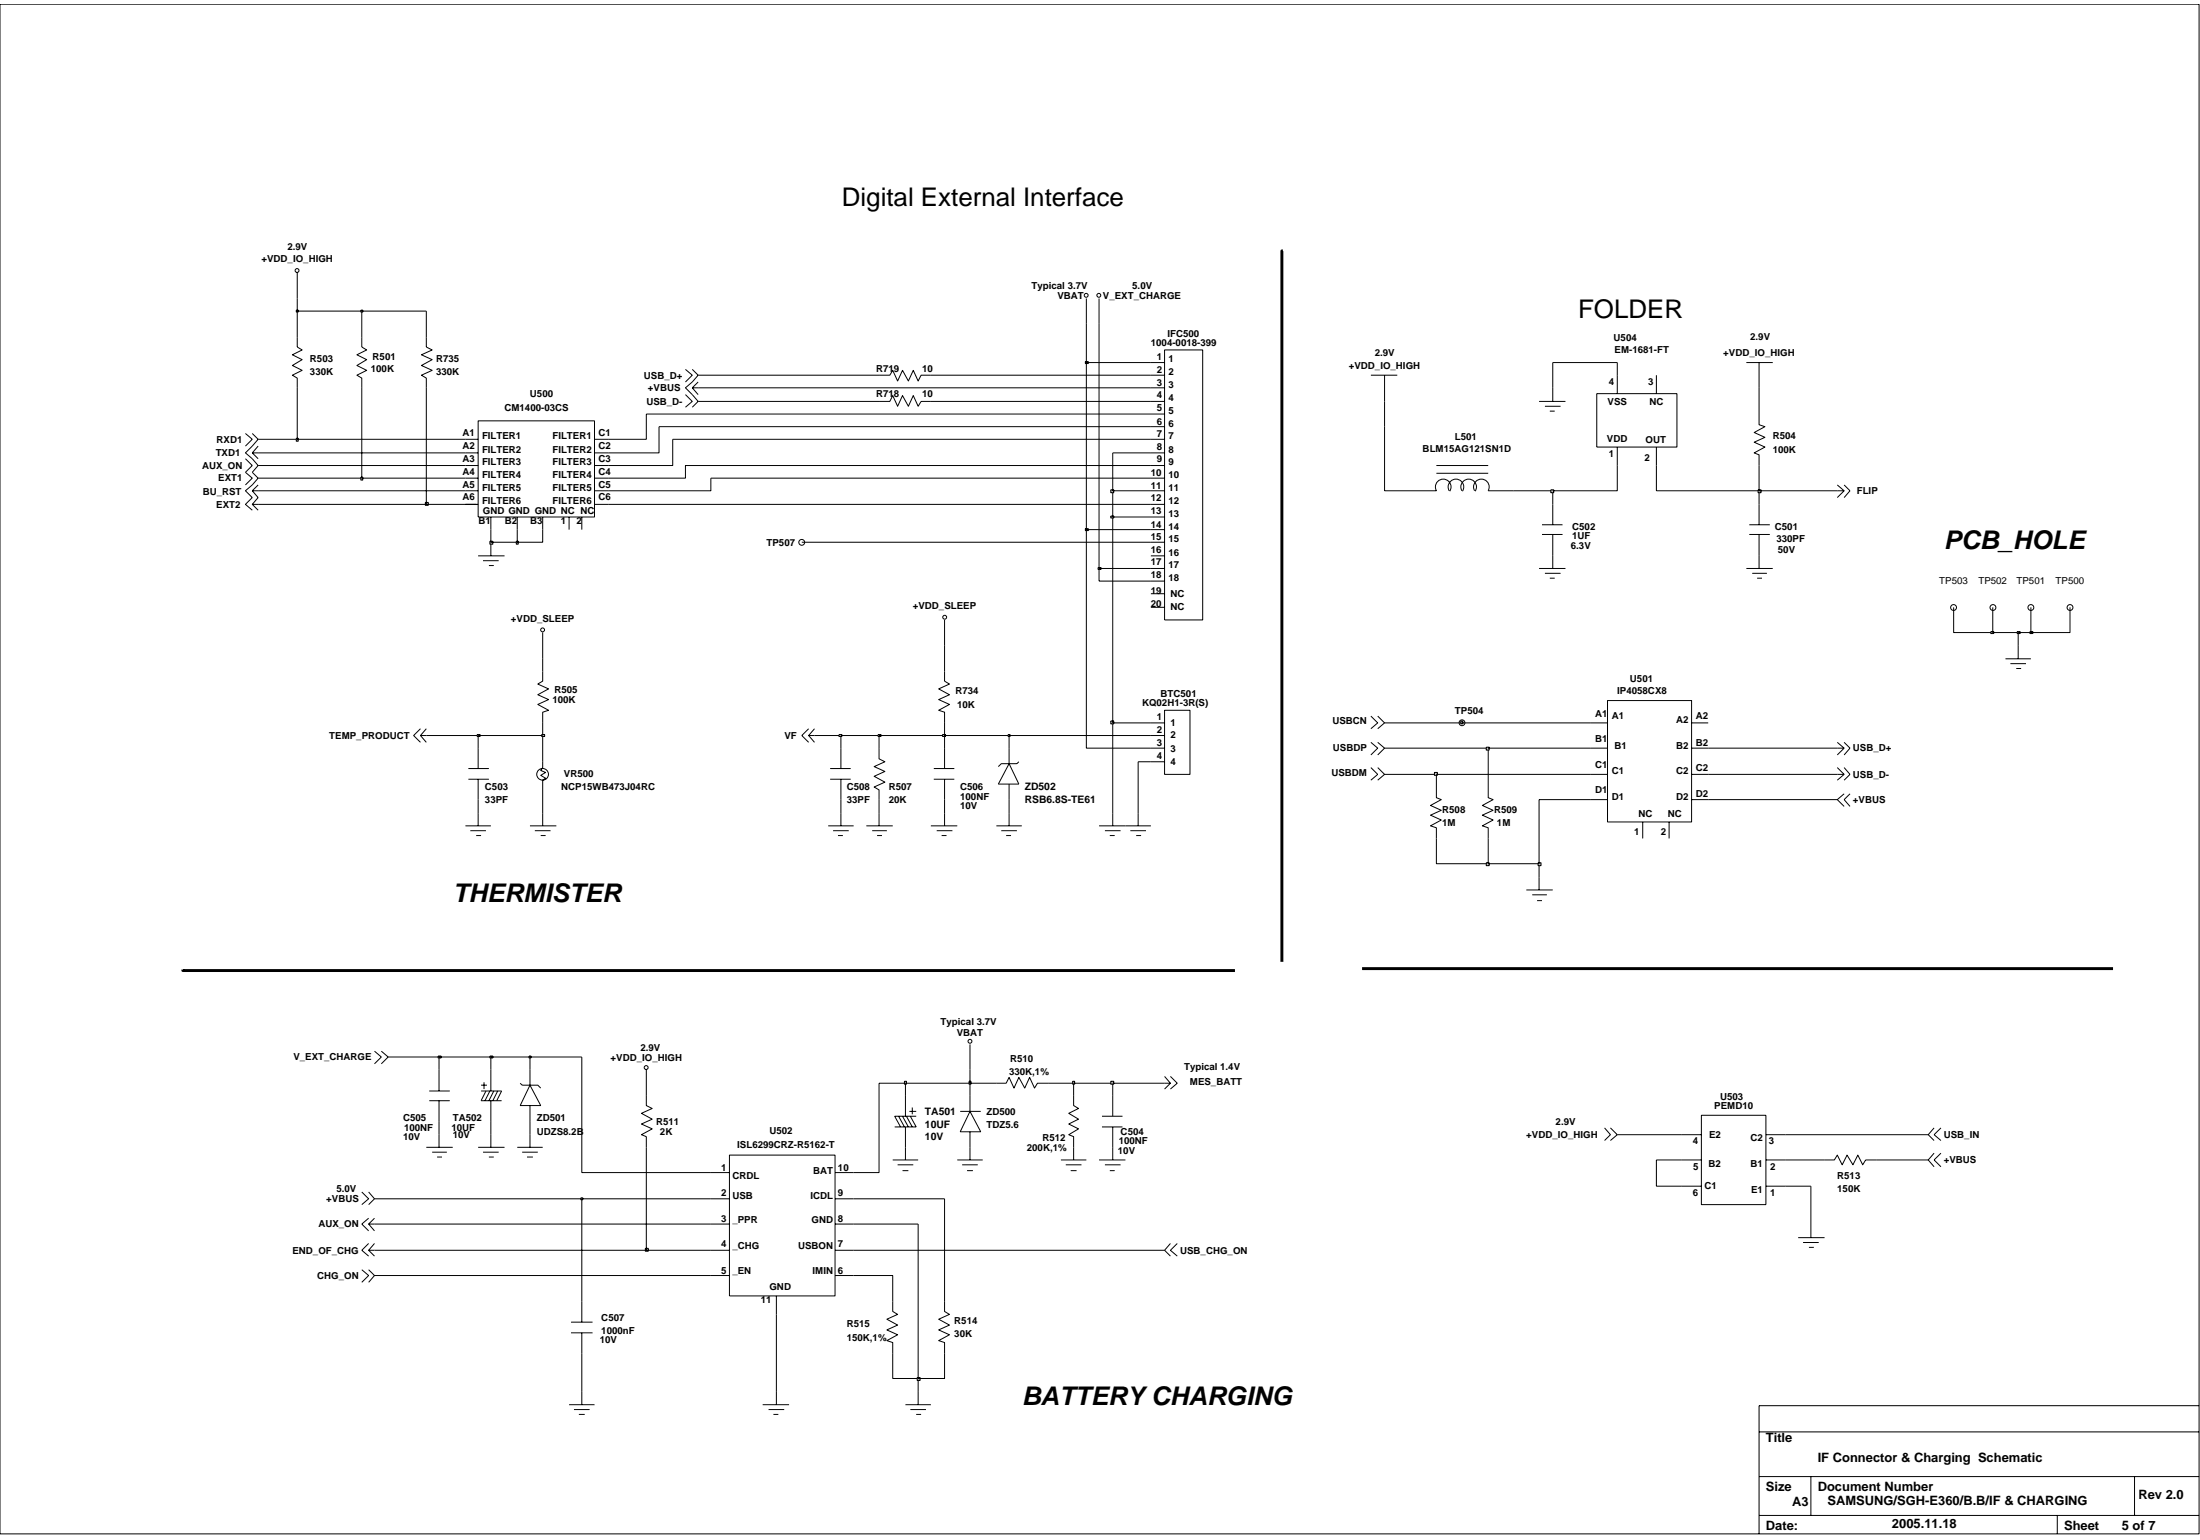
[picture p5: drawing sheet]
<svg xmlns="http://www.w3.org/2000/svg" width="192mm" height="134mm" viewBox="0 0 192 134" stroke-linecap="round" stroke-linejoin="round" font-family="sans-serif">
<g fill="none" stroke="#000" stroke-width=".09">
<path d="M21.4 39.9l.6 .6-.6 .6 .6 .5-.6 .6M21.4 37.7l.6 .5-.6 .6M22 37.7l.5 .5-1.1 1.2 1.1 1.1-.5 .6 .5 .5-1.1 1.1 .6 .6-.6 .6 .6 .5M22 39.4h.5M22 39.4l.5 .5M22.5 38.8l-.5 .6M25.9 29.4v.8l.4 .3-.8 .4 .8 .4-.8 .5 .8 .4-.8 .5 .4 .2v.9M25.9 23.7v2.3M31.5 29.4v.8l.4 .3-.8 .4 .8 .4-.8 .5 .8 .4-.8 .5 .4 .2v.9M37.1 29.4v.8l.5 .3-.9 .4 .9 .4-.9 .5 .9 .4-.9 .5 .4 .2v.9M40.5 38.2h1.1M40.5 39.4h1.1"/>
<path d="M41.6 36.6h10.2v8.4h-10.2zM51.8 38.2h1.2M51.8 39.4h1.2M59.7 32.2l.6 .5-.6 .6M59.7 34.4l.6 .5-.6 .6M60.3 33.8h.5M60.3 32.2l.5 .5-1.1 1.1 1.1 1.1-.5 .6M60.3 33.8l.5 .6M60.8 33.3l-.5 .5M76.5 32.7h1l.2-.5 .5 1 .4-1 .5 1 .4-1 .4 1 .3-.5h.9M76.5 34.9h1l.2-.5 .5 1 .4-1 .5 1 .4-1 .4 1 .3-.5h.9M94.6 26v2.2"/>
<path d="M95.7 26v2.2M100.2 38.2h1.2M100.2 39.4h1.2M100.2 31.6h1.2M100.2 32.7h1.2M100.2 34.9h1.2M100.2 36h1.2M100.2 37.1h1.2M100.2 33.8h1.2M101.4 30.5h3.3v23.5h-3.3zM119.4 32.7h2.3M120.6 32.7v2.2"/>
<path d="M134 34.9h2.3M134.5 35.4h1.4M134.9 35.8h.5M135.2 33.8v1.1M139 34.3h7v4.6h-7zM140.8 32.7v1.6M140.8 38.9v1.6M144.2 32.7v1.6M144.2 38.9v1.6M152.1 31.6h2.3M153.2 36v1l.5 .1-1 .5 1 .5-1 .4 1 .4-1 .5 .5 .2v.9M153.2 31.6v2.2"/>
<path d="M22 42.7l.5 .6-.5 .6 .5 .5M22 43.9h.5M22 42.7h.5M22.5 42.2l-.5 .5M40.5 43.9h1.1M40.5 40.5h1.1M40.5 41.6h1.1M40.5 42.7h1.1M41.6 48.4h2.3M42.1 48.8h1.3M42.6 49.2h.4M42.7 45v1.1"/>
<path d="M42.7 47.2v1.2M45 45v1.1M47.3 58.4v.9l-.5 .2 1 .5-1 .5 1 .4-1 .4 1 .5-.5 .2v.9M47.3 45v1.1M47.3 55.1v2.2M49.6 45v1.1M50.7 45v1.1M51.8 43.9h1.2M51.8 40.5h1.2M51.8 41.6h1.2M51.8 42.7h1.2M82.2 58.4v.9l.5 .2-1 .5 1 .5-1 .4 1 .4-1 .5 .5 .2v.9"/>
<path d="M82.2 54v2.2M100.2 43.9h1.2M100.2 40.5h1.2M100.2 41.6h1.2M100.2 42.7h1.2M100.2 49.5h1.2M100.2 46.1h1.2M100.2 45h1.2M100.2 52.9h1.2M100.2 47.2h1.2M100.2 48.4h1.2M100.2 51.7h1.2"/>
<path d="M100.2 50.6h1.2M122.8 42.7h2.3a.68 .68 0 0 1 .6-1 .68 .68 0 0 1 .5 1.1M125.1 40.5h4.5M125.1 41.2h4.5M126.2 42.7a.68 .68 0 0 1 .6-1 .68 .68 0 0 1 .5 1.1M127.3 42.7a.68 .68 0 0 1 .6-1 .68 .68 0 0 1 .5 1.1M128.4 42.7a.68 .68 0 0 1 .6-1 .68 .68 0 0 1 .6 1h2.2M134 49.5h2.3M134.3 46.5h1.8M134.3 45.7h1.8M134.5 49.9h1.4M134.9 50.3h.5"/>
<path d="M135.2 43.9v1.8M135.2 46.5v3M152.1 49.5h2.3M152.3 46.5h1.8M152.3 45.7h1.8M152.6 49.9h1.2M153 50.3h.4M153.2 43.9v1.8M153.2 46.5v3M160 42.2l.6 .5-.6 .6M160 42.7h.6M160.6 42.2l.5 .5-.5 .6"/>
<path d="M174.6 57.3h2.2M175 57.8h1.4M175.6 58.2h.4M175.7 56.2v1.1M36.6 63.4l-.6 .6 .6 .6M36.6 64l.5 .6M36.6 64h.5M37.1 63.4l-.5 .6M40.5 71.9h2.2M40.8 66.9h1.8M40.8 67.8h1.8M41 72.3h1.3"/>
<path d="M41.5 72.7h.4M41.6 65.1v1.8M41.6 67.8v1.8M41.6 70.8v1.1M46.1 71.9h2.3M46.6 72.3h1.3M47.1 72.7h.4M47.3 66.3v.5l-.2 .3 .4 .1-.4 .3 .4 .2-.2 .2v.6M47.3 70.8v1.1M70.4 64h.5M70.4 63.4l-.6 .6 .6 .6M70.4 64l.5 .6"/>
<path d="M70.9 63.4l-.5 .6M72.1 71.9h2.2M72.3 66.9h1.8M72.3 67.8h1.8M72.5 72.3h1.4M73 72.7h.4M73.2 65.1v1.8M73.2 67.8v1.8M73.2 70.8v1.1M75.4 71.9h2.3M75.9 72.3h1.3M76.4 72.7h.4"/>
<path d="M76.5 65.1v1l.6 .2-1 .4 1 .5-1 .4 1 .5-1 .4 .4 .3v.8M76.5 70.8v1.1M81.1 71.9h2.3M81.3 66.9h1.8M81.3 67.8h1.8M81.6 72.3h1.3M82 72.7h.4M82.2 65.1v1.8M82.2 67.8v1.8M82.2 70.8v1.1M86.8 71.9h2.2M87.2 72.3h1.3"/>
<path d="M87.6 72.7h.4M87.9 65.1v1.4M87.9 68.3v1.3M87.9 70.8v1.1M87.9 66.5l.8 1.8h-1.8zM88.7 66.3l-.2 .2h-1.3l-.3 .2M95.7 71.9h4.5M96.2 72.3h1.4M96.6 72.7h.5M96.9 70.8v1.1M98.4 72.3h1.4M98.9 72.7h.5"/>
<path d="M99.1 70.8v1.1M100.2 64h1.2M100.2 65.1h1.2M100.2 62.9h1.2M100.2 66.3h1.2M101.4 61.8h2.2v5.6h-2.2zM119.4 62.3l.6 .6-.6 .5M119.4 64.6l.6 .5-.6 .6M119.4 66.8l.6 .6-.6 .5M120 62.3l.6 .6-.6 .5M120 64.6l.6 .5-.6 .6M120 66.8l.6 .6-.6 .5"/>
<path d="M125.1 68.5v.9l.4 .2-.9 .5 .9 .4-.9 .5 .9 .4-.9 .5 .5 .2v.9M129.6 68.5v.9l.4 .2-.9 .5 .9 .4-.9 .5 .9 .4-.9 .5 .5 .2v.9M132.9 77.5h2.3M133.4 77.9h1.3M133.8 78.4h.5M134 76.4v1.1M138.5 67.4h1.5M138.5 69.6h1.5M138.5 65.1h1.5M138.5 62.9h1.5M140 61h7.3v10.6h-7.3zM143 71.6v1.4"/>
<path d="M145.3 71.6v1.4M147.3 67.4h1.4M147.3 69.6h1.4M147.3 65.1h1.4M147.3 62.9h1.4M160 66.8l.6 .6M160 67.4h.6M160 65.1h.6M160 64.6l.6 .5M160.6 66.8l.5 .6-.5 .5M160.6 67.4l-.6 .5M160.6 69.1l-.6 .5 .6 .6"/>
<path d="M160.6 64.6l.5 .5-.5 .6M160.6 65.1l-.6 .6M161.1 69.1l-.5 .5 .5 .6M32.6 91.5l.6 .5-.6 .6M33.2 91.5l.6 .5-.6 .6M37.1 99.9h2.3M37.4 95.8h1.8M37.4 95h1.8M38.2 93.1v1.9M38.2 95.8v1.8M38.2 98.8v1.1M41.6 99.9h2.3"/>
<path d="M41.9 95h1.8l-.4 .8M41.9 94.5h.5M42.1 94.2v.6M42.3 95l-.4 .8h1.8M42.7 95l-.5 .8M42.7 93.1v1.9M42.7 95.8v1.8M42.7 98.8v1.1M43 95l-.4 .8M43.3 95l-.4 .8M45 99.9h2.3M45.3 94.3l.2 .2h1.3l.3 .2"/>
<path d="M46.1 93.1v1.4M46.1 96.2v1.4M46.1 98.8v1.1M46.1 94.5l1 1.7h-1.8zM56.3 93.1v3.1l.5 .3-.9 .4 .9 .5-.9 .4 .9 .5-.9 .5 .4 .1v1M78.2 97.2l.6 .9M78.6 97.2l.5 .9M78.8 95.4v1.8M78.8 98.1v2.9M78.9 97.2l.5 .9M79.2 96.7h.6M79.3 97.2l.5 .9h-1.9"/>
<path d="M79.4 96.4v.6M79.8 97.2h-1.9l.5 .9M83.6 96.7h1.8M84.5 96.7l.9 1.8h-1.8zM84.5 90.9v2.2M84.5 95.4v1.3M84.5 98.5v2.5M86.8 94.3h.8l.3-.5 .4 .9 .4-.9 .5 .9 .5-.9 .4 .9 .2-.4h1M93.5 95.4v.8l.4 .3-.8 .4 .8 .5-.8 .4 .8 .5-.8 .5 .4 .1v2.1M96 98.1h1.7M96 97.2h1.7M96.9 95.4v1.8"/>
<path d="M96.9 98.1v2.9M101.4 93.7l.5 .6-.5 .5M101.4 94.3h.5M101.9 93.7l.6 .6-.6 .5M139.7 98.2l.5 .6-.5 .5M140.2 98.2l.6 .6-.6 .5M146.4 98.8h1.7M148.1 97.1h5.7v7.8h-5.7zM153.8 98.8h1.7M168.4 98.2l-.5 .6 .5 .5M169 98.2l-.6 .6 .6 .5M31.5 103.8l.6 .6-.6 .5"/>
<path d="M31.5 110.5l.6 .5-.6 .6M32.1 106l-.6 .6 .6 .5M32.1 106.6l.5 .5M32.1 106.6h.5M32.1 110.5l.5 .5-.5 .6M32.1 108.2l-.6 .6 .6 .5M32.1 108.8l.5 .5M32.1 108.8h.5M32.1 103.8l.5 .6-.5 .5M32.6 106l-.5 .6M32.6 108.2l-.5 .6M37.6 100.3h1.3"/>
<path d="M38.1 100.7h.4M42.1 100.3h1.3M42.6 100.7h.4M45.5 100.3h1.3M45.9 100.7h.5M49.7 116h1.9M49.7 115.1h1.9M50.7 113.3v1.8M50.7 116v6.3M61.9 106.6h1.6M61.9 108.8h1.6M61.9 104.4h1.6"/>
<path d="M61.9 111h1.6M61.9 102.1h1.6M63.5 100.6h9.2v12.2h-9.2zM67.6 112.8v9.5M72.7 106.6h1.6M72.7 108.8h1.6M72.7 104.4h1.6M72.7 111h1.6M72.7 102.1h1.6M77.7 113.3v.9l.5 .2-1 .4 1 .5-1 .5 1 .4-1 .5 .5 .2v3.1h2.2v2.3M77.7 101h2.2M78.2 101.4h1.3"/>
<path d="M78.6 101.9h.5M82.2 113.3v.9l.5 .2-1 .4 1 .5-1 .5 1 .4-1 .5 .5 .2v.9M83.4 101h2.2M83.8 101.4h1.3M84.2 101.9h.5M92.4 101h2.2M92.8 101.4h1.4M93.2 101.9h.5M95.7 101h2.3M96.2 101.4h1.4M96.6 101.9h.5M101.9 108.2l-.5 .6 .5 .5"/>
<path d="M102.5 108.2l-.6 .6 .6 .5M146.4 101h1.7M146.4 103.3h1.7M153.8 101h1.7M153.8 103.3h1.7M156.6 107.7h2.3M157 108.2h1.4M157.5 108.6h.4M157.7 106.6v1.1M158.9 101h.8l.3-.4 .4 .8 .4-.8 .5 .8 .5-.8 .4 .8 .2-.4h1M168.4 100.4l-.5 .6 .5 .6M169 100.4l-.6 .6 .6 .6"/>
<path d="M49.6 122.3h2.2M50 122.7h1.3M50.4 123.1h.5M66.4 122.3h2.3M66.9 122.7h1.4M67.3 123.1h.5M78.8 122.3h2.3M79.3 122.7h1.3M79.8 123.1h.4"/>
<circle cx="25.9" cy="23.5" r=".17"/>
<circle cx="94.6" cy="25.7" r=".17"/>
<circle cx="95.7" cy="25.7" r=".17"/>
<circle cx="47.2" cy="54.8" r=".17"/>
<circle cx="69.8" cy="47.2" r=".25"/>
<circle cx="82.3" cy="53.7" r=".17"/>
<circle cx="170.1" cy="52.9" r=".25"/>
<circle cx="173.5" cy="52.9" r=".25"/>
<circle cx="176.8" cy="52.9" r=".25"/>
<circle cx="180.2" cy="52.9" r=".25"/>
<circle cx="47.2" cy="67.4" r=".51"/>
<circle cx="127.3" cy="62.9" r=".25"/>
<circle cx="56.3" cy="92.9" r=".17"/>
<circle cx="84.5" cy="90.6" r=".17"/>
</g>
<path d="M79.9 119.9h.2v.3h-.2z" fill-rule="evenodd" fill="#c2c2c2"/>
<path d="M32.6 111h29.3M32.6 108.8h23.7M50.7 104.4v8.9M74.3 111h3.4v2.3M79.9 119.9h.2v.3h-.2zM79.9 106.6v13.4h2.3v-2.2M82.2 104.4v8.9" fill="none" stroke="#000" stroke-width=".09"/>
<path d="M56.2 108.7h.2v.2h-.2z" fill-rule="evenodd" fill="#c2c2c2"/>
<path d="M56.3 99.9v8.9h5.6M32.6 106.6h29.3M32.6 104.4h18.1M56.2 108.7h.2v.2h-.2zM74.3 108.8h27.1M74.3 106.6h5.6M157.7 103.3v3.3" fill="none" stroke="#000" stroke-width=".09"/>
<path d="M50.6 104.3h.1v.1h-.1z" fill-rule="evenodd" fill="#c2c2c2"/>
<g fill="none" stroke="#000" stroke-width=".09">
<path d="M38.2 97.6v1.2M42.7 97.6v1.2M46.1 97.6v1.2M50.7 92v10.1h11.2M78.8 95.4v-1.1h-2.3v7.8h-2.2M84.5 94.3v1.1M93.5 94.3v1.1M96.9 94.3v1.1M140.8 98.8h5.6M155.5 98.8h12.4M50.6 104.3h.1v.1h-.1zM50.7 104.4h11.2"/>
<path d="M74.3 104.4h7.9M146.4 101h-2.2v2.3h2.2M155.5 103.3h2.2M155.5 101h3.4M163.4 101h4.5"/>
</g>
<path d="M78.8 94.1h.1v.3h-.1z" fill-rule="evenodd" fill="#c2c2c2"/>
<path d="M78.8 94.1h.1v.3h-.1zM78.8 94.3h5.7" fill="none" stroke="#000" stroke-width=".09"/>
<path d="M84.4 94.1h.1v.3h-.1z" fill-rule="evenodd" fill="#c2c2c2"/>
<path d="M84.4 94.1h.1v.3h-.1zM84.5 93.1v1.2h2.3M91.3 94.3h2.2" fill="none" stroke="#000" stroke-width=".09"/>
<path d="M93.4 94.1h.2v.3h-.2z" fill-rule="evenodd" fill="#c2c2c2"/>
<path d="M93.4 94.1h.2v.3h-.2zM93.5 94.3h3.4" fill="none" stroke="#000" stroke-width=".09"/>
<path d="M96.7 94.1h.3v.3h-.3z" fill-rule="evenodd" fill="#c2c2c2"/>
<path d="M33.8 92h4.4v1.1M42.7 92v1.1M46.1 92v1.1M96.7 94.1h.3v.3h-.3zM96.9 94.3h4.5" fill="none" stroke="#000" stroke-width=".09"/>
<path d="M38.1 91.9h.3v.2h-.3z" fill-rule="evenodd" fill="#c2c2c2"/>
<path d="M38.1 91.9h.3v.2h-.3zM38.2 92h4.5" fill="none" stroke="#000" stroke-width=".09"/>
<path d="M42.7 91.9h.2v.2h-.2z" fill-rule="evenodd" fill="#c2c2c2"/>
<path d="M42.7 91.9h.2v.2h-.2zM42.7 92h3.4" fill="none" stroke="#000" stroke-width=".09"/>
<path d="M46.1 91.9h.1v.2h-.1z" fill-rule="evenodd" fill="#c2c2c2"/>
<path d="M125.1 73v2.2h4.5M134 75.2v1.2M46.1 91.9h.1v.2h-.1zM46.1 92h4.6" fill="none" stroke="#000" stroke-width=".09"/>
<path d="M129.4 75.1h.3v.2h-.3z" fill-rule="evenodd" fill="#c2c2c2"/>
<path d="M129.4 75.1h.3v.3h-.3zM129.6 73v2.2h4.4" fill="none" stroke="#000" stroke-width=".09"/>
<path d="M133.9 75.1h.3v.2h-.3z" fill-rule="evenodd" fill="#c2c2c2"/>
<g fill="none" stroke="#000" stroke-width=".09">
<path d="M41.6 69.6v1.2M47.3 68.5v2.3M73.2 69.6v1.2M76.5 69.6v1.2M82.2 69.6v1.2M87.9 69.6v1.2M96.9 62.9v7.9M99.1 66.3v4.5M120.6 67.4h4.5v1.1M129.6 65.1v3.4M133.9 75.1h.3v.3h-.3zM138.5 69.6h-4.5v5.6"/>
<path d="M148.7 69.6h11.3"/>
</g>
<path d="M124.9 67.2h.3v.3h-.3z" fill-rule="evenodd" fill="#c2c2c2"/>
<path d="M94.6 46.1v19h5.6M41.6 64v1.1M47.3 64v2.3M73.2 64v1.1M76.5 64v1.1M82.2 64v1.1M87.9 64v1.1M99.1 66.3h1.1M120.6 65.1h9M124.9 67.2h.3v.3h-.3zM125.1 67.4h13.4M148.7 67.4h11.3" fill="none" stroke="#000" stroke-width=".09"/>
<path d="M129.4 65h.3v.3h-.3z" fill-rule="evenodd" fill="#c2c2c2"/>
<path d="M37.1 64h4.5M129.4 65h.3v.3h-.3zM129.6 65.1h8.9M148.7 65.1h11.3" fill="none" stroke="#000" stroke-width=".09"/>
<path d="M41.5 63.9h.3v.2h-.3z" fill-rule="evenodd" fill="#c2c2c2"/>
<path d="M41.5 63.9h.3v.2h-.3zM41.6 64h5.7" fill="none" stroke="#000" stroke-width=".09"/>
<path d="M47.2 63.9h.2v.2h-.2z" fill-rule="evenodd" fill="#c2c2c2"/>
<path d="M47.2 63.9h.2v.2h-.2zM47.3 62.9v1.1M70.9 64h2.3" fill="none" stroke="#000" stroke-width=".09"/>
<path d="M73 63.9h.3v.2h-.3z" fill-rule="evenodd" fill="#c2c2c2"/>
<path d="M73 63.9h.3v.2h-.3zM73.2 64h3.3" fill="none" stroke="#000" stroke-width=".09"/>
<path d="M76.5 63.9h.2v.2h-.2z" fill-rule="evenodd" fill="#c2c2c2"/>
<path d="M76.5 63.9h.2v.2h-.2zM76.5 64h5.7" fill="none" stroke="#000" stroke-width=".09"/>
<path d="M82.1 63.9h.2v.2h-.2z" fill-rule="evenodd" fill="#c2c2c2"/>
<path d="M82.1 63.9h.2v.2h-.2zM82.2 62.9v1.1h5.7" fill="none" stroke="#000" stroke-width=".09"/>
<path d="M87.8 63.9h.1v.2h-.1z" fill-rule="evenodd" fill="#c2c2c2"/>
<path d="M87.8 63.9h.1v.2h-.1zM87.9 64h12.3" fill="none" stroke="#000" stroke-width=".09"/>
<path d="M96.7 62.7h.3v.3h-.3z" fill-rule="evenodd" fill="#c2c2c2"/>
<path d="M96.9 45v17.9h3.3M96.7 62.8h.3v.2h-.3zM120.6 62.9h6.7" fill="none" stroke="#000" stroke-width=".09"/>
<path d="M127.2 62.7h.2v.3h-.2z" fill-rule="evenodd" fill="#c2c2c2"/>
<path d="M47.3 57.3v1.1M82.2 56.2v2.2M170.1 52.9v2.2h3.4M175.7 55.1v1.1M127.2 62.8h.2v.2h-.2zM127.3 62.9h11.2" fill="none" stroke="#000" stroke-width=".09"/>
<path d="M173.3 55h.3v.1h-.3z" fill-rule="evenodd" fill="#c2c2c2"/>
<path d="M173.3 55h.3v.1h-.3zM173.5 52.9v2.2h2.2" fill="none" stroke="#000" stroke-width=".09"/>
<path d="M175.6 55h.3v.1h-.3z" fill-rule="evenodd" fill="#c2c2c2"/>
<path d="M175.6 55h.3v.1h-.3zM175.7 55.1h1.1" fill="none" stroke="#000" stroke-width=".09"/>
<path d="M176.7 55h.3v.1h-.3z" fill-rule="evenodd" fill="#c2c2c2"/>
<path d="M95.7 49.5v1.1h4.5M176.7 55h.3v.1h-.3zM176.8 52.9v2.2h3.4v-2.2" fill="none" stroke="#000" stroke-width=".09"/>
<path d="M95.6 49.4h.3v.2h-.3z" fill-rule="evenodd" fill="#c2c2c2"/>
<path d="M95.7 28.2v21.3h4.5M95.6 49.4h.3v.2h-.3z" fill="none" stroke="#000" stroke-width=".09"/>
<path d="M42.7 47.1h.2v.3h-.2z" fill="#c2c2c2"/>
<path d="M42.7 47.1h.2v.3h-.2zM42.7 46.1v1.1h2.3" fill="none" stroke="#000" stroke-width=".09"/>
<path d="M45 47.1h.1v.3h-.1z" fill="#c2c2c2"/>
<path d="M45 47.1h.1v.3h-.1zM45 46.1v1.1h2.3v-1.1M69.8 47.2h30.4" fill="none" stroke="#000" stroke-width=".09"/>
<path d="M94.5 46h.3v.2h-.3z" fill-rule="evenodd" fill="#c2c2c2"/>
<path d="M94.6 31.6v14.5h5.6M94.5 46h.3v.2h-.3z" fill="none" stroke="#000" stroke-width=".09"/>
<path d="M96.7 44.9h.3v.2h-.3z" fill-rule="evenodd" fill="#c2c2c2"/>
<path d="M22.5 43.9h14.6M96.7 44.9h.3v.2h-.3zM96.9 42.7v2.3h3.3" fill="none" stroke="#000" stroke-width=".09"/>
<path d="M37 43.7h.3v.3h-.3z" fill-rule="evenodd" fill="#c2c2c2"/>
<path d="M37.1 33.8v10.1h3.4M22.5 42.7h18M37 43.7h.3v.3h-.3zM53 43.9h47.2M61.9 41.6v1.1h-8.9M135.2 42.7v1.2M153.2 42.7v1.2" fill="none" stroke="#000" stroke-width=".09"/>
<path d="M96.7 42.6h.3v.3h-.3z" fill-rule="evenodd" fill="#c2c2c2"/>
<path d="M96.9 39.4v3.3h3.3M120.6 37.1v5.6h2.2M96.7 42.6h.3v.3h-.3zM131.8 42.7h3.4" fill="none" stroke="#000" stroke-width=".09"/>
<path d="M135 42.6h.3v.3h-.3z" fill-rule="evenodd" fill="#c2c2c2"/>
<path d="M135 42.6h.3v.3h-.3zM140.8 40.5v2.2h-5.6M144.2 40.5v2.2h9" fill="none" stroke="#000" stroke-width=".09"/>
<path d="M153.1 42.6h.2v.3h-.2z" fill-rule="evenodd" fill="#c2c2c2"/>
<path d="M22.5 41.6h9M153.1 42.6h.2v.3h-.2zM153.2 40.5v2.2h6.8" fill="none" stroke="#000" stroke-width=".09"/>
<path d="M31.4 41.5h.2v.3h-.2z" fill-rule="evenodd" fill="#c2c2c2"/>
<path d="M22.5 39.4h18M22.5 38.2h3.4M31.5 33.8v7.8h9M57.4 37.1v2.3h-4.4M58.6 38.2v2.3h-5.6M96.9 39.4h3.3M22.5 40.5h18M31.4 41.5h.2v.3h-.2zM61.9 41.6h38.3M100.2 40.5h-40.5v1.1h-6.7" fill="none" stroke="#000" stroke-width=".09"/>
<path d="M25.8 38.1h.2v.3h-.2z" fill-rule="evenodd" fill="#c2c2c2"/>
<g fill="none" stroke="#000" stroke-width=".09">
<path d="M25.8 38.2h.2v.2h-.2zM25.9 33.8v4.4h14.6M57.4 37.1h42.8M58.6 38.2h41.6M60.8 34.9h15.7M60.8 33.8h39.4M60.8 32.7h15.7M81.1 34.9h19.1M81.1 32.7h19.1M100.2 36h-43.9v2.2h-3.3M120.6 34.9v2.2M135.2 31.6v2.2"/>
<path d="M140.8 31.6v1.1M153.2 33.8v2.2"/>
</g>
<path d="M94.5 31.5h.3v.1h-.3z" fill-rule="evenodd" fill="#c2c2c2"/>
<path d="M25.9 27.1v2.3M31.5 27.1v2.3M37.1 27.1v2.3M94.5 31.5h.3v.1h-.3zM94.6 28.2v3.4h5.6M135.2 31.6h5.6" fill="none" stroke="#000" stroke-width=".09"/>
<path d="M25.8 27h.2v.2h-.2z" fill-rule="evenodd" fill="#c2c2c2"/>
<path d="M25.8 27h.2v.2h-.2zM25.9 26v1.1h5.6" fill="none" stroke="#000" stroke-width=".09"/>
<path d="M31.4 27h.2v.2h-.2z" fill-rule="evenodd" fill="#c2c2c2"/>
<path d="M0 .4h191.5v133.1h-191.5zM31.4 27h.2v.2h-.2zM31.5 27.1h5.6M153.2 131.9h38.3M153.2 128.5h38.3M153.2 124.6h38.3M157.7 128.5v3.4M179.1 131.9v1.6M185.9 128.5v3.4M191.5 122.4h-38.3v11.1" fill="none" stroke="#000" stroke-width=".09"/>
<path d="M111.7 21.8h-.1v61.9M15.9 84.4v.1h91.6M118.6 84.3h65.4" fill="none" stroke="#000" stroke-width=".25"/>
<g font-size="2.2">
<text x="73.3" y="17.9">Digital External Interface</text>
<text x="137.4" y="27.7">FOLDER</text>
<text x="169.2" y="47.8">PCB_HOLE</text>
<text x="39.4" y="78.6">THERMISTER</text>
<text x="89" y="122.3">BATTERY CHARGING</text>
</g>
<g font-size="1.1">
<text x="153.8" y="125.5">Title</text>
<text x="153.8" y="129.8">Size</text>
<text x="156.1" y="131.1">A3</text>
<text x="158.3" y="127.2">IF Connector &amp; Charging Schematic</text>
<text x="158.3" y="129.8">Document Number</text>
<text x="159.1" y="131">SAMSUNG/SGH-E360/B.B/IF &amp; CHARGING</text>
<text x="186.2" y="130.5">Rev 2.0</text>
<text x="153.8" y="133.2">Date:</text>
<text x="164.7" y="133">2005.11.18</text>
<text x="179.7" y="133.2">Sheet</text>
<text x="184.7" y="133.2">5 of 7</text>
</g>
<g font-size=".9">
<text x="89.2" y="69.9">RSB6.8S-TE61</text>
<text x="89.2" y="68.8">ZD502</text>
<text x="80.5" y="98.2">10UF</text>
<text x="80.5" y="99.3">10V</text>
<text x="80.5" y="97.1">TA501</text>
</g>
<g font-size=".8">
<text x="22.8" y="22.8">+VDD_IO_HIGH</text>
<text x="25" y="21.7">2.9V</text>
<text x="89.8" y="25.1">Typical 3.7V</text>
<text x="92.1" y="26">VBAT</text>
<text x="96" y="26">V_EXT_CHARGE</text>
<text x="98.6" y="25.1">5.0V</text>
<text x="101.7" y="29.4">IFC500</text>
<text x="140.5" y="29.7">U504</text>
<text x="152.4" y="29.6">2.9V</text>
<text x="27" y="32.7">330K</text>
<text x="27" y="31.6">R503</text>
<text x="32.3" y="32.4">100K</text>
<text x="32.4" y="31.3">R501</text>
<text x="38" y="31.6">R735</text>
<text x="38" y="32.7">330K</text>
<text x="43.9" y="35.8">CM1400-03CS</text>
<text x="46.1" y="34.6">U500</text>
<text x="56.1" y="32.9">USB_D+</text>
<text x="56.3" y="35.2">USB_D-</text>
<text x="56.4" y="34">+VBUS</text>
<text x="76.3" y="32.4">R719</text>
<text x="76.3" y="34.6">R718</text>
<text x="80.3" y="32.4">10</text>
<text x="80.3" y="34.6">10</text>
<text x="100.2" y="30.1">1004-0018-399</text>
<text x="100.7" y="32.5">2</text>
<text x="100.7" y="33.6">3</text>
<text x="100.7" y="34.7">4</text>
<text x="100.7" y="35.8">5</text>
<text x="100.7" y="31.3">1</text>
<text x="101.7" y="32.7">2</text>
<text x="101.7" y="33.7">3</text>
<text x="101.7" y="34.9">4</text>
<text x="101.7" y="31.6">1</text>
<text x="117.4" y="32.1">+VDD_IO_HIGH</text>
<text x="119.7" y="31">2.9V</text>
<text x="140" y="35.3">VSS</text>
<text x="140.1" y="33.5">4</text>
<text x="140.6" y="30.8">EM-1681-FT</text>
<text x="143.5" y="33.5">3</text>
<text x="143.6" y="35.3">NC</text>
<text x="150" y="31">+VDD_IO_HIGH</text>
<text x="17.6" y="40.8">AUX_ON</text>
<text x="18.8" y="39.7">TXD1</text>
<text x="18.9" y="38.5">RXD1</text>
<text x="19" y="41.9">EXT1</text>
<text x="40.3" y="39.1">A2</text>
<text x="40.3" y="40.3">A3</text>
<text x="40.3" y="41.4">A4</text>
<text x="40.3" y="38">A1</text>
<text x="42" y="40.5">FILTER3</text>
<text x="42" y="39.4">FILTER2</text>
<text x="42" y="41.6">FILTER4</text>
<text x="42" y="38.2">FILTER1</text>
<text x="48.1" y="38.2">FILTER1</text>
<text x="48.1" y="39.4">FILTER2</text>
<text x="48.1" y="40.5">FILTER3</text>
<text x="48.1" y="41.6">FILTER4</text>
<text x="52.1" y="38">C1</text>
<text x="52.1" y="39.1">C2</text>
<text x="52.1" y="40.3">C3</text>
<text x="52.1" y="41.4">C4</text>
<text x="100.2" y="41.4">10</text>
<text x="100.7" y="37">6</text>
<text x="100.7" y="38.1">7</text>
<text x="100.7" y="39.2">8</text>
<text x="100.7" y="40.3">9</text>
<text x="101.7" y="37.1">6</text>
<text x="101.7" y="38.2">7</text>
<text x="101.7" y="39.4">8</text>
<text x="101.7" y="40.5">9</text>
<text x="101.7" y="36">5</text>
<text x="101.7" y="41.6">10</text>
<text x="123.9" y="39.4">BLM15AG121SN1D</text>
<text x="126.7" y="38.3">L501</text>
<text x="139.9" y="38.5">VDD</text>
<text x="140.1" y="39.8">1</text>
<text x="143.2" y="40.1">2</text>
<text x="143.3" y="38.5">OUT</text>
<text x="154.4" y="38.2">R504</text>
<text x="154.4" y="39.4">100K</text>
<text x="17.6" y="43.1">BU_RST</text>
<text x="18.8" y="44.2">EXT2</text>
<text x="40.3" y="43.6">A6</text>
<text x="40.3" y="42.5">A5</text>
<text x="41.7" y="45.6">B1</text>
<text x="42" y="42.7">FILTER5</text>
<text x="42" y="43.9">FILTER6</text>
<text x="42.1" y="44.7">GND GND GND NC NC</text>
<text x="44" y="45.6">B2</text>
<text x="46.2" y="45.6">B3</text>
<text x="48.1" y="42.7">FILTER5</text>
<text x="48.1" y="43.9">FILTER6</text>
<text x="48.8" y="45.6">1</text>
<text x="50.2" y="45.6">2</text>
<text x="52.1" y="42.5">C5</text>
<text x="52.1" y="43.6">C6</text>
<text x="66.7" y="47.5">TP507</text>
<text x="100.2" y="47">15</text>
<text x="100.2" y="42.5">11</text>
<text x="100.2" y="43.6">12</text>
<text x="100.2" y="44.7">13</text>
<text x="100.2" y="45.9">14</text>
<text x="101.7" y="47.2">15</text>
<text x="101.7" y="42.7">11</text>
<text x="101.7" y="43.9">12</text>
<text x="101.7" y="45">13</text>
<text x="101.7" y="46.1">14</text>
<text x="136.8" y="47.8">6.3V</text>
<text x="136.9" y="46.9">1UF</text>
<text x="136.9" y="46.1">C502</text>
<text x="154.5" y="46.1">C501</text>
<text x="154.7" y="47.2">330PF</text>
<text x="161.7" y="43">FLIP</text>
<text x="79.5" y="53">+VDD_SLEEP</text>
<text x="100.2" y="51.7">19</text>
<text x="100.2" y="52.9">20</text>
<text x="100.2" y="48.1">16</text>
<text x="100.2" y="49.2">17</text>
<text x="100.2" y="50.3">18</text>
<text x="101.7" y="48.4">16</text>
<text x="101.7" y="49.5">17</text>
<text x="101.7" y="50.6">18</text>
<text x="101.9" y="52">NC</text>
<text x="101.9" y="53.1">NC</text>
<text x="154.8" y="48.1">50V</text>
<text x="168.9" y="50.8">TP503</text>
<text x="172.3" y="50.8">TP502</text>
<text x="175.6" y="50.8">TP501</text>
<text x="179" y="50.8">TP500</text>
<text x="44.5" y="54.2">+VDD_SLEEP</text>
<text x="141.9" y="59.4">U501</text>
<text x="28.7" y="64.4">TEMP_PRODUCT</text>
<text x="48.1" y="61.2">100K</text>
<text x="48.3" y="60.3">R505</text>
<text x="68.3" y="64.3">VF</text>
<text x="83.2" y="60.4">R734</text>
<text x="83.3" y="61.7">10K</text>
<text x="99.4" y="61.5">KQ02H1-3R(S)</text>
<text x="100.7" y="62.7">1</text>
<text x="100.7" y="63.8">2</text>
<text x="100.7" y="64.9">3</text>
<text x="101.1" y="60.6">BTC501</text>
<text x="101.9" y="63.2">1</text>
<text x="101.9" y="64.3">2</text>
<text x="101.9" y="65.5">3</text>
<text x="116" y="63">USBCN</text>
<text x="116.1" y="65.3">USBDP</text>
<text x="126.7" y="62.1">TP504</text>
<text x="138.9" y="62.4">A1</text>
<text x="138.9" y="64.6">B1</text>
<text x="140.3" y="62.6">A1</text>
<text x="140.6" y="65.2">B1</text>
<text x="140.8" y="60.4">IP4058CX8</text>
<text x="146" y="63">A2</text>
<text x="146" y="65.2">B2</text>
<text x="147.7" y="62.6">A2</text>
<text x="147.7" y="64.9">B2</text>
<text x="161.3" y="65.4">USB_D+</text>
<text x="42.2" y="68.8">C503</text>
<text x="42.2" y="69.9">33PF</text>
<text x="48.9" y="68.8">NCP15WB473J04RC</text>
<text x="49.1" y="67.7">VR500</text>
<text x="73.7" y="69.9">33PF</text>
<text x="73.7" y="68.8">C508</text>
<text x="77.4" y="68.8">R507</text>
<text x="77.4" y="69.9">20K</text>
<text x="83.6" y="68.8">C506</text>
<text x="83.6" y="69.6">100NF</text>
<text x="83.6" y="70.4">10V</text>
<text x="100.7" y="66">4</text>
<text x="101.9" y="66.6">4</text>
<text x="115.9" y="67.5">USBDM</text>
<text x="125.6" y="70.8">R508</text>
<text x="125.6" y="71.9">1M</text>
<text x="130.1" y="70.8">R509</text>
<text x="130.3" y="71.9">1M</text>
<text x="138.9" y="69.1">D1</text>
<text x="138.9" y="66.9">C1</text>
<text x="140.3" y="69.6">D1</text>
<text x="140.3" y="67.4">C1</text>
<text x="142.7" y="71.1">NC</text>
<text x="145.2" y="71.1">NC</text>
<text x="146" y="69.6">D2</text>
<text x="146" y="67.4">C2</text>
<text x="147.7" y="69.4">D2</text>
<text x="147.7" y="67.1">C2</text>
<text x="161.3" y="69.9">+VBUS</text>
<text x="161.3" y="67.7">USB_D-</text>
<text x="142.3" y="72.7">1</text>
<text x="144.6" y="72.7">2</text>
<text x="81.9" y="89.2">Typical 3.7V</text>
<text x="25.5" y="92.3">V_EXT_CHARGE</text>
<text x="53.2" y="92.4">+VDD_IO_HIGH</text>
<text x="55.8" y="91.5">2.9V</text>
<text x="83.3" y="90.2">VBAT</text>
<text x="87.9" y="93.6">330K,1%</text>
<text x="88" y="92.4">R510</text>
<text x="103.1" y="93.1">Typical 1.4V</text>
<text x="103.6" y="94.4">MES_BATT</text>
<text x="149.8" y="95.7">U503</text>
<text x="35.1" y="97.6">C505</text>
<text x="35.1" y="99.3">10V</text>
<text x="35.2" y="98.4">100NF</text>
<text x="39.3" y="98.4">10UF</text>
<text x="39.4" y="99">10V</text>
<text x="39.4" y="97.6">TA502</text>
<text x="46.7" y="98.8">UDZS8.2B</text>
<text x="46.7" y="97.6">ZD501</text>
<text x="57.1" y="97.9">R511</text>
<text x="57.5" y="98.8">2K</text>
<text x="62.8" y="101.9">1</text>
<text x="64.2" y="99.9">ISL6299CRZ-R5162-T</text>
<text x="67" y="98.7">U502</text>
<text x="73" y="101.9">10</text>
<text x="85.9" y="98.2">TDZ5.6</text>
<text x="85.9" y="97.1">ZD500</text>
<text x="89.4" y="100.2">200K,1%</text>
<text x="90.8" y="99.4">R512</text>
<text x="97.3" y="100.5">10V</text>
<text x="97.4" y="99.6">100NF</text>
<text x="97.6" y="98.8">C504</text>
<text x="132.9" y="99.1">+VDD_IO_HIGH</text>
<text x="135.5" y="97.9">2.9V</text>
<text x="147.4" y="99.6">4</text>
<text x="147.4" y="101.8">5</text>
<text x="148.8" y="101.6">B2</text>
<text x="148.8" y="99">E2</text>
<text x="149.3" y="96.6">PEMD10</text>
<text x="152.4" y="99.4">C2</text>
<text x="152.4" y="101.6">B1</text>
<text x="154" y="99.6">3</text>
<text x="154.1" y="101.8">2</text>
<text x="169.3" y="99.1">USB_IN</text>
<text x="169.3" y="101.3">+VBUS</text>
<text x="27.7" y="106.8">AUX_ON</text>
<text x="28.4" y="104.6">+VBUS</text>
<text x="29.3" y="103.8">5.0V</text>
<text x="62.8" y="106.4">3</text>
<text x="62.8" y="104.1">2</text>
<text x="63.8" y="102.6">CRDL</text>
<text x="63.8" y="106.4">_PPR</text>
<text x="63.8" y="104.4">USB</text>
<text x="70.6" y="104.4">ICDL</text>
<text x="70.7" y="106.4">GND</text>
<text x="70.8" y="102.2">BAT</text>
<text x="73" y="106.4">8</text>
<text x="73" y="104.1">9</text>
<text x="147.4" y="104.1">6</text>
<text x="148.4" y="103.5">C1</text>
<text x="152.5" y="103.8">E1</text>
<text x="154.1" y="104.1">1</text>
<text x="160" y="102.7">R513</text>
<text x="160" y="103.8">150K</text>
<text x="25.5" y="109.1">END_OF_CHG</text>
<text x="27.6" y="111.3">CHG_ON</text>
<text x="62.8" y="108.6">4</text>
<text x="62.8" y="110.9">5</text>
<text x="63.8" y="108.7">_CHG</text>
<text x="63.8" y="110.9">_EN</text>
<text x="66.2" y="113.4">11</text>
<text x="67" y="112.3">GND</text>
<text x="69.5" y="108.7">USBON</text>
<text x="70.8" y="110.9">IMIN</text>
<text x="73" y="108.6">7</text>
<text x="73" y="110.9">6</text>
<text x="102.8" y="109.1">USB_CHG_ON</text>
<text x="52.2" y="117">10V</text>
<text x="52.4" y="116.1">1000nF</text>
<text x="52.4" y="115">C507</text>
<text x="73.7" y="115.5">R515</text>
<text x="73.7" y="116.7">150K,1%</text>
<text x="83.1" y="115.3">R514</text>
<text x="83.1" y="116.4">30K</text>
</g>
</svg>
